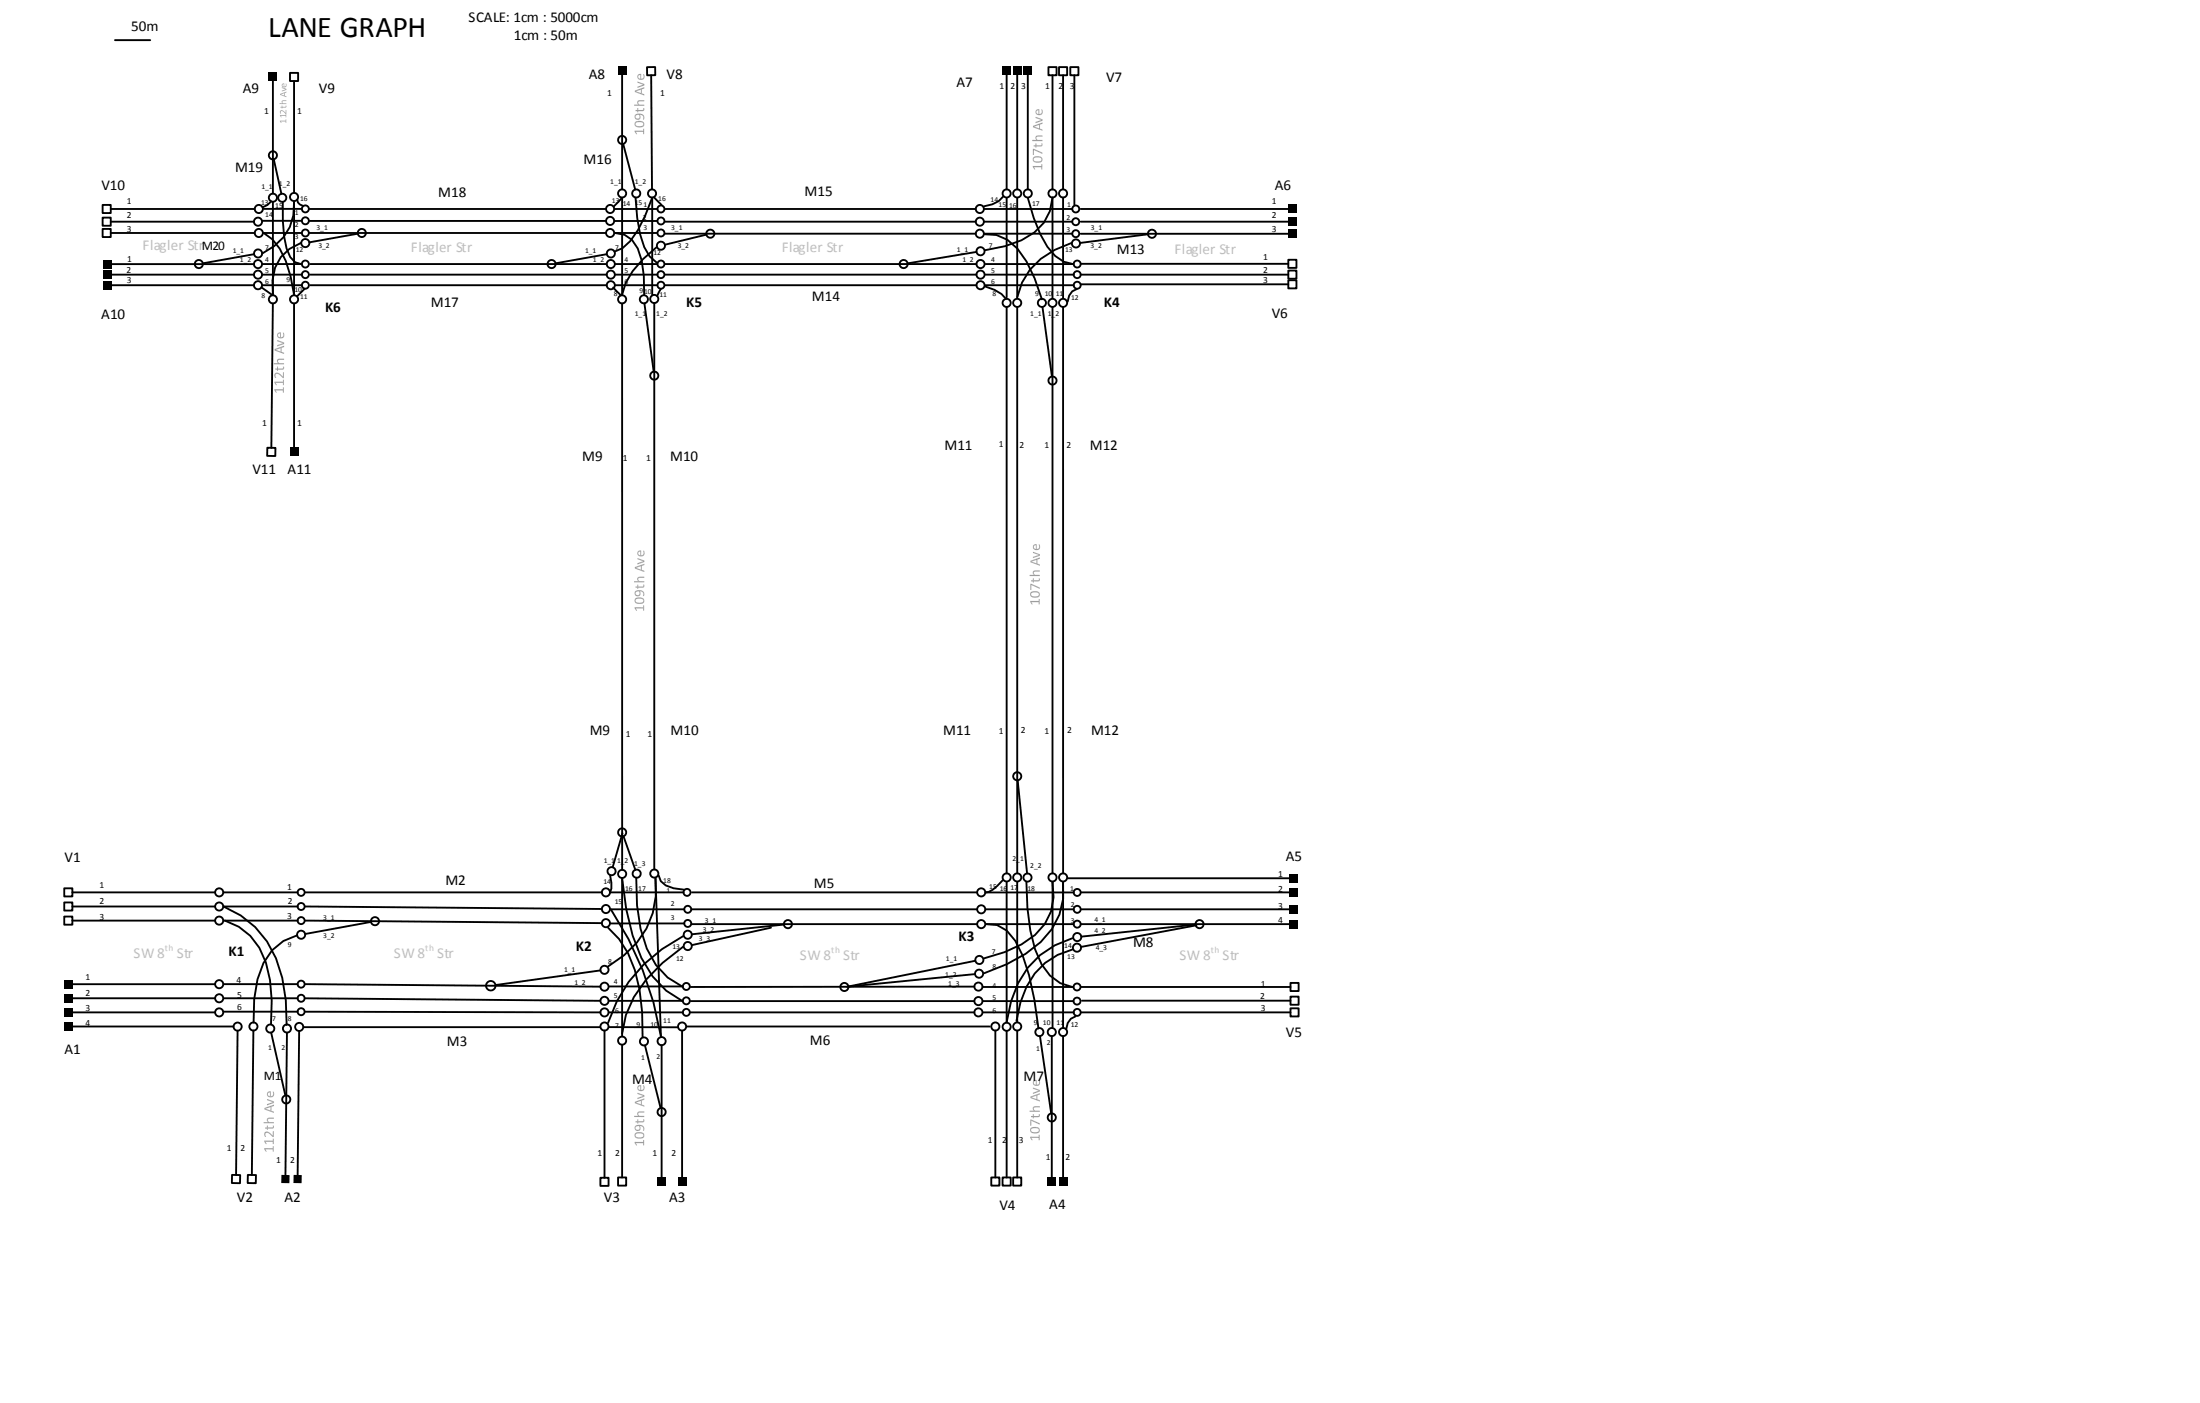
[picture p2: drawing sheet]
<svg xmlns="http://www.w3.org/2000/svg" width="309mm" height="197mm" viewBox="0 0 309 197" stroke-linecap="round" stroke-linejoin="round" font-family="sans-serif">
<path d="M16.2 5.6h4.9" fill="none" stroke="#000" stroke-width=".26"/>
<path d="M18.4 2.4h3.9v2.5h-3.9z" fill-rule="evenodd" fill="#fff"/>
<g fill="none" stroke="#000" stroke-width=".26">
<path d="M87.5 42.6v79.6M92 42.6v79.6M87.5 117.1l-1.4 4.7M87.7 117.5l1.6 4.7M9 128.8h1.2v1.1h-1.2zM9 126.8h1.2v1.1h-1.2zM9.6 138.3h20.6M10.2 129.3h20M10.2 127.4h20M31.4 138.3h10.4M31.4 129.3h10.4M31.4 127.4h10.4"/>
<path d="M31.6 129.3a8.6 8.6 0 0 1 5.8 5.9l.6 2.5 .2 2.9-.1 3.3M41.8 131.4a7.8 7.8 0 0 0-5.6 6.2l-.5 2.8v3.3M42.9 129.3l41.7 .4M42.9 127.4l41.7 .3M42.9 138.3l41.5 .3M52.2 129.5l-9.3 1.7M84.4 136.3l-14.7 2.1M85.5 130.3a13.9 13.9 0 0 1 4.4 8.7l.4 3.2v3.5M85.5 135.8a12.6 12.6 0 0 0 6.7-9.9v-2.5l.7 22.3M85.7 138.6h10.3M85.9 129.7h10.3M89.5 123.4l.1 3.8 .5 3.3 .8 2.8 1.3 2.3 1.7 1.7 2 1.3"/>
<path d="M97.2 129.8h40.2M137 138.6l-39.9 .1M137.1 136.9l-17.8 1.7M137.1 135l-18 3.6M9.6 144.2h23.2M9.6 142.2h20.6M9.6 140.3h20.6M31.4 142.1h10.4M31.5 140.3h10.3M33.4 144.8l-.2 20.3M35.6 144.8l-.2 20.3M38.1 145.1l2 8.8"/>
<path d="M40.3 145.1l-.2 20.6M42.1 144.9l-.3 20.8M42.7 144.3h41.7M42.9 142.1l41.5 .1M42.9 140.3l41.5 .3M85 144.8v20.7M85.6 142.2h10.4M85.6 144.3h9.7M85.6 140.6h10.4M87.5 146.8v18.6M90.7 146.9l2.2 8.8M93 146.8v19.2"/>
<path d="M95.9 140.6l-2.2-1.4-2-2-1.5-2.6-1.3-3.2-.9-3.7-.5-4.3v22.2M95.9 144.8v21.2M96.6 144.2h42.5M97.1 142.2h39.9M97.1 140.6h39.9M139.9 144.8v20.6M32.6 165.1h1.2l-.1 1.1h-1.1zM34.8 165.1h1.2v1.1h-1.2zM84.4 165.5h1.2v1.1h-1.2zM86.9 165.4h1.1v1.2h-1.1zM139.4 165.4h1.1v1.2h-1.1z"/>
<circle cx="87.5" cy="42.1" r=".57"/>
<circle cx="92" cy="42" r=".57"/>
<circle cx="87.5" cy="116.9" r=".57"/>
<circle cx="30.8" cy="129.3" r=".57"/>
<circle cx="30.8" cy="138.3" r=".57"/>
<circle cx="30.8" cy="127.4" r=".57"/>
<circle cx="42.3" cy="131.3" r=".57"/>
<circle cx="42.3" cy="129.3" r=".49"/>
<circle cx="42.3" cy="138.3" r=".49"/>
<circle cx="42.3" cy="127.4" r=".49"/>
<circle cx="52.7" cy="129.4" r=".57"/>
<circle cx="69" cy="138.5" r=".67"/>
<circle cx="85" cy="136.3" r=".57"/>
<circle cx="85" cy="138.6" r=".57"/>
<circle cx="85.2" cy="127.7" r=".57"/>
<circle cx="85.2" cy="129.7" r=".57"/>
<circle cx="86" cy="122.4" r=".57"/>
<circle cx="87.5" cy="122.8" r=".57"/>
<circle cx="89.5" cy="122.7" r=".57"/>
<circle cx="92" cy="122.7" r=".57"/>
<circle cx="96.5" cy="138.6" r=".49"/>
<circle cx="96.7" cy="129.7" r=".49"/>
<circle cx="118.7" cy="138.7" r=".57"/>
<circle cx="137.6" cy="138.6" r=".57"/>
<circle cx="137.7" cy="136.8" r=".57"/>
<circle cx="137.7" cy="134.9" r=".57"/>
<circle cx="138" cy="129.8" r=".57"/>
<circle cx="30.8" cy="142.2" r=".57"/>
<circle cx="30.8" cy="140.3" r=".57"/>
<circle cx="33.4" cy="144.2" r=".57"/>
<circle cx="35.6" cy="144.2" r=".57"/>
<circle cx="38" cy="144.5" r=".57"/>
<circle cx="40.2" cy="154.5" r=".57"/>
<circle cx="40.3" cy="144.5" r=".57"/>
<circle cx="42.1" cy="144.3" r=".57"/>
<circle cx="42.3" cy="142.1" r=".49"/>
<circle cx="42.3" cy="140.3" r=".49"/>
<circle cx="85" cy="144.2" r=".57"/>
<circle cx="85" cy="140.6" r=".57"/>
<circle cx="85" cy="142.2" r=".57"/>
<circle cx="87.5" cy="146.2" r=".57"/>
<circle cx="90.5" cy="146.3" r=".57"/>
<circle cx="93" cy="156.2" r=".57"/>
<circle cx="93" cy="146.3" r=".57"/>
<circle cx="95.9" cy="144.2" r=".57"/>
<circle cx="96.5" cy="140.6" r=".49"/>
<circle cx="96.5" cy="142.2" r=".49"/>
<circle cx="137.6" cy="140.6" r=".57"/>
<circle cx="137.6" cy="142.2" r=".57"/>
<circle cx="139.9" cy="144.2" r=".57"/>
</g>
<g fill="#000">
<path d="M9 137.7h1.2v1.1h-1.2z" fill-rule="evenodd"/>
<path d="M9 141.7h1.2v1.1h-1.2z" fill-rule="evenodd"/>
<path d="M9 139.7h1.2v1.1h-1.2z" fill-rule="evenodd"/>
<path d="M9 143.6h1.2v1.2h-1.2z" fill-rule="evenodd"/>
<path d="M39.6 165.1h1.1v1.1h-1.2z" fill-rule="evenodd"/>
<path d="M41.3 165.1h1.1v1.1h-1.1z" fill-rule="evenodd"/>
<path d="M92.4 165.4h1.2v1.2h-1.2z" fill-rule="evenodd"/>
<path d="M95.3 165.4h1.2v1.2h-1.2z" fill-rule="evenodd"/>
</g>
<g fill="#a5a5a5">
<path d="M37.2 161.3h1.1v-.2l.2-.1v.8h-.2v-.3h-1l.2 .3h-.1zM37.2 160.3h1.2v-.3h.1v.7h-.2l.1-.3h-1.1l.2 .3h-.1zM37.2 159.1l.5-.1 .6 .5 .1-.6h.1v.8h-.2l-.4-.3a.32 .32 0 0 0-.3-.3 .32 .32 0 0 0-.3 .4l.1 .2h-.1a.44 .44 0 0 1-.1-.6z"/>
<path d="M37.5 158.1h.2v.3h.5h.1v-.3h.1a.26 .26 0 0 1 .1 .3 .26 .26 0 0 1-.3 .2h-.5l-.1 .1-.1-.1h-.2v-.2h.2zM37.6 157.1l.2-.1h.7v.2h-.7a.23 .23 0 0 0-.2 .3 .23 .23 0 0 0 .2 .1h.7v.2h-1.4v-.2h.6l-.2-.2zM37.2 155.7l1.3-.5v.2l-.3 .1v.6l.3 .1v.1l-1.3-.4zM37.4 155.8l.6 .2v-.4zM37.5 154.4l1 .3v.2l-.9 .4-.1-.2 .8-.3-.7-.2zM37.7 153.4l.4-.1v.7a.42 .42 0 0 0 .2-.6h.1a.5 .5 0 0 1 0 .6 .5 .5 0 0 1-.6 .1 .5 .5 0 0 1-.1-.7zM37.7 153.6a.26 .26 0 0 0 0 .2 .26 .26 0 0 0 .2 .2v-.5z"/>
</g>
<g fill="none" stroke="#000" stroke-width=".26">
<path d="M38.4 10.8v16.4M40.8 10.2h1.1v1.2h-1.1zM41.3 11.4v15.7M87.5 9.9v16.7M91 9.4h1.1v1.2h-1.1zM91.5 10.6l.2 16M141.5 9.9v16.7M143 9.9v16.7M144.5 9.9v16.7M147.4 9.4h1.1v1.2h-1.1zM148 10.6v16M148.9 9.4h1.1v1.2h-1.1z"/>
<path d="M149.5 10.6v16M150.5 9.4h1.1v1.2h-1.1zM151 10.6v18.2M14.4 32.2h1.2v1.1h-1.2zM14.4 30.6h1.2v1.1h-1.2zM14.4 28.8h1.2v1.1h-1.2zM15.1 38.6h20.6M15.1 37.1h20.6M15.6 31.1h20.1M15.6 29.4h20.2M15.6 32.7h20.2M35.7 35.7l-7.2 1.3"/>
<path d="M36.9 31h5.5M36.9 38.6h5.5M36.9 37.1h5.5M37.1 29.3h5.3M38.4 28.4v13.1l-.1-2.1a5.7 5.7 0 0 1 4-5.3M38.5 22.4l1.1 4.8M39.8 28.4v2.6l.1 2.2 .4 1.7 .5 1.2 .7 .7 .8 .3M42.4 32.7h-5.3l1.2 .9 1 1.3 .9 1.8 .7 2.1 .4 2.6v-13a7.1 7.1 0 0 1-4.4 7.2M43.5 29.4h41.7M43.5 32.7h41.7M43.5 31h41.7M43.6 38.6h41.7"/>
<path d="M43.6 37.1h41.7M50.3 32.8l-6.8 1.3M85.3 35.7l-7.2 1.3M86.4 29.4h6M86.4 31h6M86.4 35.3l1.1-.4 1.1-1 1.1-1.5 1-2.1 1-2.5v13.6M86.5 38.6h5.9M86.5 37.1h5.9M87.5 27.8v13.6l.5-1.6 .9-1.7 1.5-1.7 1.9-1.7M87.6 20.2l1.7 6.4M89.4 27.8l.2 2.8 .4 2.3 .6 1.8 .7 1.3 1 .9M92.4 32.7h-5.9l1.3 .3 1.1 .7 .8 1.2 .5 1.7 .3 2.2 .1 2.6"/>
<path d="M93.5 38.6h43.8M93.5 37.1h43.8M93.5 32.8h43.7M93.5 31.1h43.7M93.5 29.4h43.7M99.3 33l-5.8 1.4M137.3 35.4l-9.7 1.6M138.3 32.8h12.4M138.3 31.1h12.4M138.3 29.4h12.4M138.4 32.9l1.7 .1 1.5 .7 1.4 1.2 1.3 1.8 1.2 2.4 1 3M138.5 35.2l2.8-.6 2.3-.8a6.8 6.8 0 0 0 4.4-6v14.1"/>
<path d="M138.5 38.6h12.5M138.5 37.1h12.5M141.5 27.8v14M143 27.8v14a9.4 9.4 0 0 1 5.3-6.7l2.4-1M144.5 27.8l.8 2.8 .9 2.3 1 1.8 1.2 1.3 1.1 .8 1.3 .3M149.5 27.8v14.1M151.9 39.9h29.2M151.9 38.6h29.2M151.9 37.1h29.2M151.9 32.8h29.8M151.9 31.1h29.8M151.9 29.4h29.8"/>
<path d="M161.4 32.9l-9.6 1.2M181.1 39.4h1.2v1.1h-1.2zM181.1 38h1.2v1.2h-1.2zM181.1 36.5h1.2v1.1h-1.2zM15.1 40.1h20.6M36.9 40.1h5.5M38.4 42.6l-.3 20.3M41.3 42.6v20.9M43.6 40.1h41.7M86.5 40.1h5.9M90.6 42.6l1.3 9.6M93.5 40.1h43.8"/>
<path d="M138.5 40.1h12.5M141.5 43.1v79.6M143 43.1v79.6M146.6 43.1l1.3 9.8M148 43.1v79.6M149.5 43.1v79.6M37.6 62.9h1.1v1.2l-1.1-.1zM143.1 109.6l1.3 13.1M9 124.8h1.2v1.1h-1.2zM10.2 125.4h20M31.4 127.4a13.4 13.4 0 0 1 8.3 10l.5 3.1 .1 3.5M31.4 125.4h10.4"/>
<path d="M42.9 125.4h41.7M85.8 123l.2 1v.8l-.2 .6h10.3M96 131.5a20.7 20.7 0 0 0-10.5 12.2M96 133l-2.9 2.3-2.3 2.3-1.7 2.5-1.1 2.5-.5 2.6M96.2 127.8h-10.3a45.2 45.2 0 0 1 7 17.8M97.2 127.8h40.2M97.3 125.4h40.1M108.4 130.3l-11.2 2.5M110.2 129.9l-12.9 1.4M138.2 138.7h12.7M138.3 136.7l3.2-1.2 2.7-1.5a10.3 10.3 0 0 0 5.3-10.1v20.5M138.5 127.8h12.5"/>
<path d="M141 123.7l-1.4 1.3-.6 .3-.5 .1h12.5M141.5 123.9v19.7a14.2 14.2 0 0 1 4.7-9.4l2.1-1.4 2.4-1M143 123.9v19.7M144.3 123.9l.1 3.7 .5 3.1 .6 2.7 .9 2.1 1.2 1.6 1.5 1 1.6 .6M148 123.9a7.8 7.8 0 0 1-4.4 8.8l-2.4 1.1-2.9 .8M148 123.9v20.4M150.2 123.4h31.6M150.7 133.4a9.9 9.9 0 0 0-7.2 7.5l-.6 2.5M151 129.8h-12.3l1.5 .2 1.3 .7 1.2 1.5 1.1 2.1 .9 2.7 .7 3.4 .6 4.1M151.9 129.8h29.9M152 138.7h29.4M152 127.8h29.8"/>
<path d="M152 125.4h29.8M168.1 129.9l-16.1 1.7M168.2 130l-16.2 3M181.4 138.1h1.2v1.1h-1.2zM138.2 140.6h12.7M138.2 142.2h12.8M141.5 144.8v20.6M143 144.8v20.6M146.2 145.6l1.6 10.8M147.9 145.6v20.4M149.5 145.6v20.4M152 142.2h29.4"/>
<path d="M152.1 140.6h29.3M181.4 141.7h1.2v1.1h-1.2zM181.4 140h1.2v1.2h-1.2zM141 165.4h1.1v1.2h-1.1zM142.4 165.4h1.2v1.2h-1.2z"/>
<circle cx="87.5" cy="19.7" r=".57"/>
<circle cx="28" cy="37.1" r=".57"/>
<circle cx="36.3" cy="31.1" r=".57"/>
<circle cx="36.3" cy="38.6" r=".57"/>
<circle cx="36.3" cy="37.1" r=".57"/>
<circle cx="36.3" cy="35.6" r=".57"/>
<circle cx="36.4" cy="32.7" r=".57"/>
<circle cx="36.4" cy="29.4" r=".57"/>
<circle cx="38.4" cy="21.8" r=".57"/>
<circle cx="38.4" cy="27.8" r=".57"/>
<circle cx="39.7" cy="27.8" r=".57"/>
<circle cx="41.3" cy="27.7" r=".57"/>
<circle cx="42.9" cy="34.2" r=".57"/>
<circle cx="42.9" cy="31" r=".49"/>
<circle cx="42.9" cy="37.1" r=".49"/>
<circle cx="42.9" cy="32.7" r=".49"/>
<circle cx="42.9" cy="38.6" r=".49"/>
<circle cx="42.9" cy="29.3" r=".49"/>
<circle cx="50.9" cy="32.7" r=".57"/>
<circle cx="77.5" cy="37.1" r=".57"/>
<circle cx="85.8" cy="31" r=".57"/>
<circle cx="85.8" cy="32.7" r=".57"/>
<circle cx="85.8" cy="29.4" r=".57"/>
<circle cx="85.9" cy="37.1" r=".57"/>
<circle cx="85.9" cy="38.6" r=".57"/>
<circle cx="85.9" cy="35.6" r=".57"/>
<circle cx="87.5" cy="27.2" r=".57"/>
<circle cx="89.4" cy="27.2" r=".57"/>
<circle cx="91.7" cy="27.2" r=".57"/>
<circle cx="92.9" cy="37.1" r=".49"/>
<circle cx="92.9" cy="32.7" r=".49"/>
<circle cx="92.9" cy="38.6" r=".49"/>
<circle cx="92.9" cy="29.4" r=".49"/>
<circle cx="92.9" cy="31" r=".49"/>
<circle cx="92.9" cy="34.5" r=".57"/>
<circle cx="99.9" cy="32.8" r=".57"/>
<circle cx="127" cy="37.1" r=".57"/>
<circle cx="137.8" cy="32.8" r=".57"/>
<circle cx="137.8" cy="31.1" r=".57"/>
<circle cx="137.8" cy="29.4" r=".57"/>
<circle cx="137.9" cy="35.3" r=".57"/>
<circle cx="137.9" cy="37.1" r=".57"/>
<circle cx="137.9" cy="38.6" r=".57"/>
<circle cx="141.5" cy="27.2" r=".57"/>
<circle cx="143" cy="27.2" r=".57"/>
<circle cx="144.5" cy="27.2" r=".57"/>
<circle cx="148" cy="27.2" r=".57"/>
<circle cx="149.5" cy="27.2" r=".57"/>
<circle cx="151.2" cy="32.8" r=".49"/>
<circle cx="151.2" cy="29.4" r=".49"/>
<circle cx="151.2" cy="31.1" r=".49"/>
<circle cx="151.3" cy="34.2" r=".57"/>
<circle cx="151.4" cy="37.1" r=".49"/>
<circle cx="151.4" cy="38.6" r=".49"/>
<circle cx="162" cy="32.8" r=".57"/>
<circle cx="36.3" cy="40.1" r=".57"/>
<circle cx="38.4" cy="42.1" r=".57"/>
<circle cx="41.3" cy="42.1" r=".57"/>
<circle cx="42.9" cy="40.1" r=".49"/>
<circle cx="85.9" cy="40.1" r=".57"/>
<circle cx="90.5" cy="42" r=".57"/>
<circle cx="92" cy="52.8" r=".57"/>
<circle cx="92.9" cy="40.1" r=".49"/>
<circle cx="137.9" cy="40.1" r=".57"/>
<circle cx="141.5" cy="42.6" r=".57"/>
<circle cx="143" cy="42.6" r=".57"/>
<circle cx="146.5" cy="42.6" r=".57"/>
<circle cx="148" cy="42.6" r=".57"/>
<circle cx="148" cy="53.5" r=".57"/>
<circle cx="149.5" cy="42.6" r=".57"/>
<circle cx="151.4" cy="40.1" r=".49"/>
<circle cx="143" cy="109.1" r=".57"/>
<circle cx="30.8" cy="125.4" r=".57"/>
<circle cx="42.3" cy="125.4" r=".49"/>
<circle cx="85.2" cy="125.4" r=".57"/>
<circle cx="96.6" cy="125.4" r=".49"/>
<circle cx="96.7" cy="131.3" r=".57"/>
<circle cx="96.7" cy="132.9" r=".57"/>
<circle cx="96.7" cy="127.8" r=".49"/>
<circle cx="110.8" cy="129.8" r=".57"/>
<circle cx="138" cy="127.8" r=".57"/>
<circle cx="138" cy="125.4" r=".57"/>
<circle cx="141.5" cy="123.3" r=".57"/>
<circle cx="143" cy="123.3" r=".57"/>
<circle cx="144.5" cy="123.3" r=".57"/>
<circle cx="148" cy="123.3" r=".57"/>
<circle cx="149.5" cy="123.3" r=".57"/>
<circle cx="151.4" cy="133.1" r=".57"/>
<circle cx="151.4" cy="138.7" r=".49"/>
<circle cx="151.4" cy="125.4" r=".49"/>
<circle cx="151.4" cy="127.8" r=".49"/>
<circle cx="151.4" cy="129.8" r=".49"/>
<circle cx="151.4" cy="131.7" r=".57"/>
<circle cx="168.6" cy="129.8" r=".57"/>
<circle cx="141.5" cy="144.3" r=".57"/>
<circle cx="143" cy="144.2" r=".57"/>
<circle cx="146.1" cy="145" r=".57"/>
<circle cx="147.9" cy="145" r=".57"/>
<circle cx="147.9" cy="157" r=".57"/>
<circle cx="149.5" cy="145" r=".57"/>
<circle cx="151.4" cy="140.7" r=".49"/>
<circle cx="151.4" cy="142.2" r=".49"/>
</g>
<g fill="#000">
<path d="M37.8 10.2h1.1v1.2h-1.1z" fill-rule="evenodd"/>
<path d="M86.9 9.3h1.1v1.2h-1.1z" fill-rule="evenodd"/>
<path d="M141 9.3h1.1v1.2h-1.1z" fill-rule="evenodd"/>
<path d="M142.4 9.3h1.2v1.2h-1.2z" fill-rule="evenodd"/>
<path d="M143.9 9.3h1.2v1.2h-1.2z" fill-rule="evenodd"/>
<path d="M14.5 38h1.1v1.2h-1.1z" fill-rule="evenodd"/>
<path d="M14.5 36.5h1.1v1.2h-1.1z" fill-rule="evenodd"/>
<path d="M181.1 30.6h1.1v1.1h-1.1z" fill-rule="evenodd"/>
<path d="M181.1 28.8h1.1v1.1h-1.1z" fill-rule="evenodd"/>
<path d="M181.1 32.3h1.2v1.1h-1.2z" fill-rule="evenodd"/>
<path d="M14.5 39.5h1.1v1.1h-1.1z" fill-rule="evenodd"/>
<path d="M40.8 62.9h1.1v1.2h-1.1z" fill-rule="evenodd"/>
<path d="M181.2 124.8h1.2v1.1h-1.2z" fill-rule="evenodd"/>
<path d="M181.2 127.2h1.2v1.1h-1.2z" fill-rule="evenodd"/>
<path d="M181.2 122.8h1.2v1.2h-1.2z" fill-rule="evenodd"/>
<path d="M181.2 129.3h1.2v1.1h-1.2z" fill-rule="evenodd"/>
<path d="M147.3 165.4h1.1v1.2h-1.1z" fill-rule="evenodd"/>
<path d="M148.9 165.4h1.1v1.2h-1.1z" fill-rule="evenodd"/>
</g>
<g fill="#a5a5a5">
<path d="M89.2 160.4h1.2v-.2h.1l.1 .7h-.2v-.3h-1l.2 .3h-.2zM89.3 159.2a.9 .9 0 0 1 1.3 .2 .56 .56 0 0 1-.3 .5 .56 .56 0 0 1-.5 .1 .47 .47 0 0 1-.5-.3 .47 .47 0 0 1 0-.5zM89.4 159.3v.1a.34 .34 0 0 0 .1 .4 .34 .34 0 0 0 .4 0 .35 .35 0 0 0 .4 0 .35 .35 0 0 0 .1-.4 .99 .99 0 0 0-1-.1zM89.3 158.2a.74 .74 0 0 1 .9-.1 .74 .74 0 0 1 .4 .7l-.2 .1a.46 .46 0 0 0-.4-.7 .43 .43 0 0 1-.1 .6 .43 .43 0 0 1-.6 0 .43 .43 0 0 1 0-.6zM89.4 158.3a.27 .27 0 0 0 .1 .4 .27 .27 0 0 0 .4-.1 .27 .27 0 0 0-.2-.4z"/>
<path d="M89.6 157.3h.1v.2h.6h.1v-.2h.1a.26 .26 0 0 1 .1 .3 .26 .26 0 0 1-.3 .1h-.6v.2l-.1-.2h-.2v-.2h.2zM89.6 156.3l.3-.2 .7 .1v.1h-.8a.23 .23 0 0 0-.1 .3 .23 .23 0 0 0 .2 .2h.7v.1h-1.5l.1-.1h.5l-.1-.3zM89.3 154.8l1.3-.5v.2l-.4 .1v.6l.4 .1v.2l-1.3-.5zM89.4 154.9l.7 .2v-.4zM89.6 153.5l1 .4v.2l-1 .3v-.2l.8-.2-.8-.3zM89.7 152.5h.4v.6a.42 .42 0 0 0 .3-.6h.1a.5 .5 0 0 1 0 .7 .5 .5 0 0 1-.7 0 .5 .5 0 0 1-.1-.7zM89.8 152.7a.26 .26 0 0 0 0 .3 .26 .26 0 0 0 .2 .1v-.5z"/>
<path d="M144.8 159.7h1.2v-.2l.1-.1 .1 .8h-.2v-.3h-1l.2 .3h-.1zM144.9 158.5a.9 .9 0 0 1 1.3 .2 .56 .56 0 0 1-.8 .5 .47 .47 0 0 1-.5-.2 .47 .47 0 0 1 0-.5zM145 158.6v.1a.34 .34 0 0 0 .1 .3 .34 .34 0 0 0 .4 .1 .35 .35 0 0 0 .4-.1 .35 .35 0 0 0 .1-.3 .99 .99 0 0 0-1-.1zM144.9 157.3l1.3 .5v.2l-1.2-.5v.6h-.1z"/>
<path d="M145.2 156.5h.1v.3h.6l.1-.1v-.2h.1a.25 .25 0 0 1 .1 .3 .25 .25 0 0 1-.3 .2h-.6v.1h-.1v-.1l-.3-.1 .1-.1h.2zM145.3 155.5l.2-.1 .7 .1v.1h-.8a.23 .23 0 0 0-.1 .2 .23 .23 0 0 0 .2 .2h.7v.2h-1.4v-.2h.5l-.1-.2zM144.9 154.1l1.3-.5v.2l-.4 .1v.6l.4 .1v.1l-1.3-.4zM145 154.2l.7 .2v-.5zM145.2 152.8l1 .3v.2l-1 .4v-.2l.8-.3-.8-.2zM145.3 151.9l.4-.2 .1 .7a.42 .42 0 0 0 .2-.6h.1a.51 .51 0 0 1-.3 .8 .51 .51 0 0 1-.5-.7zM145.4 151.9a.26 .26 0 0 0 0 .3 .26 .26 0 0 0 .2 .2v-.5z"/>
<path d="M144.8 84.4h1.2v-.2h.2v.7h-.2v-.3h-1l.2 .3h-.1l-.3-.3zM144.9 83.2a.91 .91 0 0 1 1.3 .2 .56 .56 0 0 1-.8 .6 .47 .47 0 0 1-.5-.3 .47 .47 0 0 1 0-.5zM145 83.3v.1a.34 .34 0 0 0 .1 .4 .34 .34 0 0 0 .4 0 .35 .35 0 0 0 .4 0 .35 .35 0 0 0 .1-.4 .99 .99 0 0 0-1-.1zM144.9 82l1.3 .5v.2l-1.2-.5v.6l-.1 .1z"/>
<path d="M145.2 81.3h.1v.2h.6h.1v-.2h.1a.26 .26 0 0 1 .1 .3 .26 .26 0 0 1-.3 .1h-.6v.1h-.1v-.1h-.2l-.1-.1 .1-.1h.2zM145.3 80.3l.2-.2 .7 .1v.1h-.8a.23 .23 0 0 0-.1 .3 .23 .23 0 0 0 .2 .2h.7v.1h-1.4v-.1h.5l-.1-.3zM144.9 78.8l1.3-.5v.2l-.3 .1-.1 .6 .4 .1v.2l-1.3-.5zM145 78.9l.7 .2v-.4zM145.2 77.5l1 .4v.2l-1 .3v-.2l.8-.2-.8-.3zM145.3 76.5h.4l.1 .6a.42 .42 0 0 0 .2-.6h.1a.5 .5 0 0 1 0 .7 .5 .5 0 0 1-.7 0 .5 .5 0 0 1-.1-.7zM145.4 76.7a.26 .26 0 0 0 0 .3 .26 .26 0 0 0 .2 .1v-.5z"/>
<path d="M145.2 23.3h1.2v-.2h.1v.7h-.1v-.3h-1l.1 .3h-.1zM145.3 22.1a.91 .91 0 0 1 1.3 .2 .56 .56 0 0 1-.9 .6 .47 .47 0 0 1-.5-.3 .47 .47 0 0 1 .1-.5zM145.4 22.2v.1a.34 .34 0 0 0 .1 .4 .34 .34 0 0 0 .4 0 .35 .35 0 0 0 .4 0 .35 .35 0 0 0 .1-.4 .99 .99 0 0 0-1-.1zM145.2 20.9l1.3 .5v.2l-1.1-.5v.6l-.2 .1z"/>
<path d="M145.6 20.1l.1 .1v.2h.5h.2v-.2l.1-.1a.26 .26 0 0 1 0 .4 .26 .26 0 0 1-.2 .1h-.6v.1h-.1v-.1h-.3v-.1v-.1h.3zM145.6 19.1l.3-.1 .7 .1-.1 .1h-.7a.23 .23 0 0 0-.1 .3 .23 .23 0 0 0 .2 .2h.6l.1 .1h-1.5v-.1h.6l-.1-.3zM145.3 17.7l1.3-.5v.2l-.4 .1v.6l.4 .1v.1l-1.3-.4zM145.4 17.8l.7 .2v-.4zM145.6 16.4l1 .4v.2l-1 .3v-.2l.8-.2-.8-.3zM145.7 15.4h.4v.6a.45 .45 0 0 0 .3-.6h.1a.5 .5 0 0 1 0 .7 .5 .5 0 0 1-.7 0 .5 .5 0 0 1-.1-.7zM145.8 15.6a.26 .26 0 0 0-.1 .3 .26 .26 0 0 0 .3 .1v-.5z"/>
<path d="M89.2 85.3h1.2v-.2l.1-.1 .1 .8h-.2v-.3h-1l.2 .3h-.2zM89.3 84.1a.9 .9 0 0 1 1.3 .2 .56 .56 0 0 1-.8 .6 .47 .47 0 0 1-.5-.3 .47 .47 0 0 1 0-.5zM89.4 84.2v.1a.34 .34 0 0 0 .1 .4 .34 .34 0 0 0 .4 0 .35 .35 0 0 0 .4 0 .35 .35 0 0 0 .1-.4 .99 .99 0 0 0-1-.1zM89.3 83a.75 .75 0 0 1 .9-.1 .75 .75 0 0 1 .4 .7l-.2 .1a.46 .46 0 0 0-.4-.6 .43 .43 0 0 1-.1 .6 .43 .43 0 0 1-.6-.1 .43 .43 0 0 1 0-.6zM89.4 83.2a.27 .27 0 0 0 .1 .4 .27 .27 0 0 0 .4-.1 .27 .27 0 0 0-.2-.4z"/>
<path d="M89.6 82.1h.1v.3h.6h.1v-.2l.1-.1a.26 .26 0 0 1 .1 .3 .26 .26 0 0 1-.3 .2h-.6v.1h-.1v-.1h-.2l-.1-.1 .1-.1h.2zM89.6 81.1l.3-.1h.7v.2h-.8a.23 .23 0 0 0-.1 .3 .23 .23 0 0 0 .2 .2h.7v.1h-1.5l.1-.2 .5 .1-.1-.3zM89.3 79.7l1.3-.5v.2l-.4 .1v.6l.4 .1v.1l-1.3-.4zM89.4 79.8l.7 .2v-.4zM89.6 78.4l1 .3v.2l-1 .4v-.2l.8-.3-.8-.2zM89.7 77.4l.4-.1v.7a.42 .42 0 0 0 .3-.6h.1a.5 .5 0 0 1 0 .6 .5 .5 0 0 1-.7 .1 .5 .5 0 0 1-.1-.7zM89.8 77.6a.26 .26 0 0 0 0 .3 .26 .26 0 0 0 .2 .1v-.5z"/>
<path d="M89.2 18.4h1.2v-.3h.1l.1 .7h-.2v-.3h-1l.2 .3-.2 .1zM89.3 17.1a.91 .91 0 0 1 1.3 .2 .56 .56 0 0 1-.8 .6 .47 .47 0 0 1-.5-.2 .47 .47 0 0 1 0-.6zM89.4 17.3a.34 .34 0 0 0 .1 .4 .34 .34 0 0 0 .4 0 .35 .35 0 0 0 .4 0 .35 .35 0 0 0 .1-.4 .99 .99 0 0 0-1 0zM89.3 16.1a.73 .73 0 0 1 .9-.1 .73 .73 0 0 1 .4 .7l-.2 .1a.46 .46 0 0 0-.4-.7 .43 .43 0 0 1-.1 .6 .43 .43 0 0 1-.6 0 .43 .43 0 0 1 0-.6zM89.4 16.2a.27 .27 0 0 0 .1 .4 .27 .27 0 0 0 .4-.1 .27 .27 0 0 0-.2-.4z"/>
<path d="M89.6 15.2h.1v.3h.6l.1-.1v-.2h.1a.26 .26 0 0 1 .1 .3 .26 .26 0 0 1-.3 .1h-.6v.2l-.1-.2h-.2v-.1h.2zM89.6 14.2l.3-.1h.7v.1l-.8 .1a.23 .23 0 0 0-.1 .2 .23 .23 0 0 0 .2 .2h.7v.1h-1.5l.1-.1h.5l-.1-.2zM89.3 12.7l1.3-.4v.1l-.4 .2v.5l.4 .1v.2l-1.3-.5zM89.4 12.8l.7 .3v-.5zM89.6 11.5l1 .3v.2l-1 .3v-.1l.8-.3-.8-.3zM89.7 10.5l.4-.1v.7a.42 .42 0 0 0 .3-.7h.1a.5 .5 0 0 1 0 .7 .5 .5 0 0 1-.7 0 .5 .5 0 0 1-.1-.6zM89.8 10.6a.26 .26 0 0 0 0 .3 .26 .26 0 0 0 .2 .1v-.5z"/>
<path d="M38.6 54.7h1.2v-.3h.1v.7l-.1 .1v-.3h-1l.1 .2-.1 .1zM38.6 53.6h1.2v-.2h.1v.7h-.1v-.3h-1l.1 .3h-.1zM38.7 52.4h.4l.7 .5v-.6h.1v.8h-.1l-.4-.4a.33 .33 0 0 0-.4-.2 .33 .33 0 0 0-.3 .3l.1 .3h-.1a.46 .46 0 0 1 0-.7z"/>
<path d="M39 51.5h.1v.3h.5l.2-.1v-.2h.1a.26 .26 0 0 1 0 .3 .26 .26 0 0 1-.3 .1h-.5v.2h-.1l-.1-.2h-.2v-.1h.2zM39 50.5l.3-.1h.6v.2h-.7a.23 .23 0 0 0-.1 .2 .23 .23 0 0 0 .2 .2h.6v.2h-1.4v-.2h.6l-.2-.2zM38.6 49l1.3-.4v.2l-.3 .1v.5l.3 .2v.1l-1.3-.4zM38.8 49.2l.6 .2 .1-.5zM39 47.8l.9 .3v.2l-.9 .4v-.2l.8-.3-.8-.2zM39.1 46.8l.4-.1v.7a.42 .42 0 0 0 .3-.7h.1a.5 .5 0 0 1 0 .7 .5 .5 0 0 1-.7 .1 .5 .5 0 0 1-.1-.7zM39.2 46.9a.26 .26 0 0 0-.1 .3 .26 .26 0 0 0 .3 .2v-.5z"/>
<path d="M39.4 17h.8v-.2v.5v-.2h-.7l.1 .2h-.1zM39.4 16.2h.8v-.2v.5v-.2h-.7l.1 .2h-.1zM39.4 15.5h.3l.5 .4v-.4v.5l-.3-.2a.25 .25 0 0 0-.2-.2 .25 .25 0 0 0-.2 .2v.2l-.1-.2z"/>
<path d="M39.6 14.8l.1 .2h.3l.2-.2 .1 .2-.6 .1-.1 .1v-.1h-.2l.2-.1zM39.6 14.2l.7-.1v.1h-.5l-.1 .1 .1 .2h.4l.1 .1h-1v-.1h.4l-.1-.1zM39.4 13.2l.9-.3v.1l-.3 .1v.4h.3v.1l-.9-.3zM39.5 13.3l.4 .1v-.3zM39.6 12.3l.7 .2v.1l-.7 .2v-.1l.6-.1-.6-.2zM39.7 11.8l.3-.1v.5a.28 .28 0 0 0 .2-.5 .33 .33 0 0 1 0 .5 .33 .33 0 0 1-.4 0 .33 .33 0 0 1-.1-.4zM39.7 11.9v.2l.2 .1v-.4z"/>
</g>
<g fill="none" stroke="#000" stroke-width=".26">
<path d="M38.1 28.3l-.5 .5-.7 .3M41.8 28.1l.1 .4 .3 .2 .4 .2M87.5 27.8l-1.2 1.2M92 27.8l1 1M141 27.7l-.6 .6-.9 .4-1.2 .3M36.7 40.4l1.5 1M42.9 40.5l-1.1 1.1M86.2 40.4l1.1 1.1M92.9 40.6l-.5 1M138.5 40.2l1.3 .5 1 .6 .6 .7M151.4 40.6l-.7 .3-.4 .6-.2 .9M92.6 123l.3 .8 .7 .6 1.1 .4 1.5 .2"/>
<path d="M151.2 142.8l-.7 .3-.4 .6-.2 .9"/>
</g>
<text font-size="4.2" x="37.7" y="5.2">LANE GRAPH</text>
<g font-size="2.1">
<text x="18.4" y="4.3">50m</text>
<text x="65.9" y="3.1">SCALE: 1cm : 5000cm</text>
<text x="72.2" y="5.6">1cm : 50m</text>
<text x="82.8" y="11">A8</text>
<text x="93.7" y="11.2">V8</text>
<text x="155.5" y="11.6">V7</text>
<text x="34.1" y="13">A9</text>
<text x="44.8" y="13">V9</text>
<text x="134.5" y="12.2">A7</text>
<text x="82.1" y="23">M16</text>
<text x="14.3" y="26.7">V10</text>
<text x="33.1" y="24.1">M19</text>
<text x="61.6" y="27.7">M18</text>
<text x="113.1" y="27.5">M15</text>
<text x="179.2" y="26.7">A6</text>
<text x="157" y="35.7">M13</text>
<text x="14.2" y="44.9">A10</text>
<text x="45.7" y="43.8">K6</text>
<text x="60.6" y="43.2">M17</text>
<text x="96.5" y="43.2">K5</text>
<text x="114.2" y="42.3">M14</text>
<text x="155.2" y="43.2">K4</text>
<text x="178.8" y="44.6">V6</text>
<text x="81.9" y="64.8">M9</text>
<text x="94.2" y="64.8">M10</text>
<text x="132.8" y="63.2">M11</text>
<text x="153.2" y="63.2">M12</text>
<text x="35.5" y="66.6">V11</text>
<text x="40.4" y="66.6">A11</text>
<text x="82.9" y="103.3">M9</text>
<text x="94.3" y="103.3">M10</text>
<text x="132.6" y="103.3">M11</text>
<text x="153.4" y="103.3">M12</text>
<text x="9.1" y="121.1">V1</text>
<text x="62.6" y="124.4">M2</text>
<text x="114.4" y="124.7">M5</text>
<text x="180.8" y="121">A5</text>
<text x="32.1" y="134.3">K1</text>
<text x="81" y="133.7">K2</text>
<text x="134.8" y="132.2">K3</text>
<text x="159.3" y="133.1">M8</text>
<text x="9.1" y="148.1">A1</text>
<text x="62.8" y="146.9">M3</text>
<text x="113.9" y="146.8">M6</text>
<text x="180.8" y="145.6">V5</text>
<text x="88.9" y="152.3">M4</text>
<text x="143.9" y="151.8">M7</text>
<text x="33.3" y="168.9">V2</text>
<text x="40" y="168.9">A2</text>
<text x="84.9" y="168.9">V3</text>
<text x="94.1" y="168.9">A3</text>
<text x="140.5" y="169.9">V4</text>
<text x="147.5" y="169.8">A4</text>
</g>
<g font-size="2.1" fill="#bfbfbf">
<text x="20.1" y="35.2">Flagler Str</text>
<text x="57.8" y="35.4">Flagler Str</text>
<text x="109.9" y="35.4">Flagler Str</text>
<text x="165.1" y="35.7">Flagler Str</text>
<text x="18.8" y="134.6">SW 8</text>
<text x="24.8" y="134.6">Str</text>
<text x="55.4" y="134.6">SW 8</text>
<text x="61.4" y="134.6">Str</text>
<text x="112.5" y="134.9">SW 8</text>
<text x="118.5" y="134.9">Str</text>
<text x="165.8" y="134.9">SW 8</text>
<text x="171.9" y="134.9">Str</text>
</g>
<g font-size="1.9">
<text x="28.4" y="35.1">M20</text>
<text x="37.1" y="151.7">M1</text>
</g>
<g font-size="1.3">
<text x="37.1" y="16">1</text>
<text x="41.8" y="16">1</text>
<text x="85.4" y="13.5">1</text>
<text x="92.8" y="13.5">1</text>
<text x="140.5" y="12.5">1</text>
<text x="142.1" y="12.5">2</text>
<text x="143.6" y="12.5">3</text>
<text x="147" y="12.5">1</text>
<text x="148.8" y="12.5">2</text>
<text x="150.4" y="12.5">3</text>
<text x="17.8" y="28.6">1</text>
<text x="178.8" y="28.6">1</text>
<text x="17.8" y="30.6">2</text>
<text x="17.8" y="32.6">3</text>
<text x="178.8" y="30.6">2</text>
<text x="178.8" y="32.6">3</text>
<text x="17.8" y="38.3">2</text>
<text x="17.8" y="39.8">3</text>
<text x="17.9" y="36.8">1</text>
<text x="177.6" y="36.6">1</text>
<text x="177.6" y="38.3">2</text>
<text x="177.6" y="39.7">3</text>
<text x="36.8" y="59.8">1</text>
<text x="41.8" y="59.8">1</text>
<text x="87.6" y="64.8">1</text>
<text x="90.8" y="64.8">1</text>
<text x="140.4" y="62.9">1</text>
<text x="143.3" y="62.9">2</text>
<text x="146.8" y="63">1</text>
<text x="150" y="63">2</text>
<text x="88" y="103.5">1</text>
<text x="91.1" y="103.5">1</text>
<text x="140.4" y="103.1">1</text>
<text x="143.5" y="103">2</text>
<text x="146.9" y="103.1">1</text>
<text x="150" y="103">2</text>
<text x="14" y="124.7">1</text>
<text x="40.4" y="125">1</text>
<text x="179.7" y="123.2">1</text>
<text x="179.7" y="125.3">2</text>
<text x="14" y="127">2</text>
<text x="14" y="129.2">3</text>
<text x="40.4" y="129">3</text>
<text x="40.4" y="127">2</text>
<text x="179.7" y="127.7">3</text>
<text x="179.7" y="129.7">4</text>
<text x="12" y="137.6">1</text>
<text x="12" y="139.9">2</text>
<text x="12" y="142.1">3</text>
<text x="33.3" y="138.1">4</text>
<text x="33.3" y="140.2">5</text>
<text x="33.3" y="141.9">6</text>
<text x="177.1" y="140.4">2</text>
<text x="177.3" y="138.6">1</text>
<text x="177.3" y="142.1">3</text>
<text x="12" y="144.1">4</text>
<text x="31.9" y="161.7">1</text>
<text x="33.8" y="161.7">2</text>
<text x="138.9" y="160.6">1</text>
<text x="140.9" y="160.6">2</text>
<text x="143.3" y="160.6">3</text>
<text x="38.8" y="163.5">1</text>
<text x="40.8" y="163.5">2</text>
<text x="84" y="162.5">1</text>
<text x="86.5" y="162.5">2</text>
<text x="91.7" y="162.5">1</text>
<text x="94.4" y="162.5">2</text>
<text x="147" y="163">1</text>
<text x="149.8" y="163">2</text>
</g>
<g font-size="1.3" fill="#bfbfbf">
<text x="23.2" y="133.6">th</text>
<text x="59.8" y="133.6">th</text>
<text x="116.9" y="133.9">th</text>
<text x="170.2" y="133.9">th</text>
</g>
<g font-size="1.1">
<text x="36.7" y="28.7">13</text>
<text x="36.7" y="26.6">1_1</text>
<text x="38.7" y="29.2">15</text>
<text x="39.2" y="26.1">1_2</text>
<text x="42.2" y="28.2">16</text>
<text x="85.8" y="25.8">1_1</text>
<text x="86" y="28.5">13</text>
<text x="87.5" y="29">14</text>
<text x="89.3" y="25.8">1_2</text>
<text x="89.3" y="28.7">15</text>
<text x="90.5" y="29.1">1</text>
<text x="92.5" y="28.2">16</text>
<text x="139.3" y="28.3">14</text>
<text x="140.4" y="29.1">15</text>
<text x="141.9" y="29.2">16</text>
<text x="145.1" y="28.9">17</text>
<text x="150" y="29.1">1</text>
<text x="32.7" y="35.6">1_1</text>
<text x="37.3" y="35.1">7</text>
<text x="37.3" y="30.5">14</text>
<text x="41.5" y="30.2">1</text>
<text x="41.5" y="31.9">2</text>
<text x="41.5" y="33.6">3</text>
<text x="41.6" y="35.4">12</text>
<text x="44.5" y="32.4">3_1</text>
<text x="44.8" y="34.9">3_2</text>
<text x="82.3" y="35.6">1_1</text>
<text x="86.5" y="35.1">7</text>
<text x="90.4" y="30.9">2</text>
<text x="90.5" y="32.4">3</text>
<text x="91.9" y="35.9">12</text>
<text x="94.4" y="32.4">3_1</text>
<text x="95.3" y="34.9">3_2</text>
<text x="134.5" y="35.4">1_1</text>
<text x="139" y="34.9">7</text>
<text x="149.7" y="35.3">13</text>
<text x="149.9" y="32.6">3</text>
<text x="149.9" y="30.9">2</text>
<text x="153.3" y="34.9">3_2</text>
<text x="153.4" y="32.4">3_1</text>
<text x="33.7" y="36.9">1_2</text>
<text x="36.8" y="41.9">8</text>
<text x="37.3" y="36.9">4</text>
<text x="37.3" y="38.4">5</text>
<text x="37.3" y="39.9">6</text>
<text x="40.3" y="39.6">9</text>
<text x="41.4" y="41">10</text>
<text x="42.2" y="42">11</text>
<text x="83.4" y="36.9">1_2</text>
<text x="86.3" y="41.6">8</text>
<text x="87.8" y="36.9">4</text>
<text x="87.8" y="38.4">5</text>
<text x="87.8" y="39.9">6</text>
<text x="89.9" y="41.1">910</text>
<text x="92.7" y="41.8">11</text>
<text x="135.3" y="36.9">1_2</text>
<text x="139.3" y="38.4">5</text>
<text x="139.3" y="36.9">4</text>
<text x="139.3" y="39.9">6</text>
<text x="139.5" y="41.6">8</text>
<text x="145.5" y="41.6">9</text>
<text x="146.9" y="41.6">10</text>
<text x="148.4" y="41.5">11</text>
<text x="89.3" y="44.4">1_1</text>
<text x="92.3" y="44.4">1_2</text>
<text x="144.8" y="44.4">1_1</text>
<text x="147.3" y="44.4">1_2</text>
<text x="150.6" y="42.1">12</text>
<text x="84.8" y="124.3">14</text>
<text x="84.9" y="121.2">1_1</text>
<text x="86.8" y="121.3">1_2</text>
<text x="87.9" y="125.2">16</text>
<text x="89.2" y="121.6">1_3</text>
<text x="89.7" y="125.2">17</text>
<text x="93.2" y="124.1">18</text>
<text x="93.7" y="125.4">1</text>
<text x="139.1" y="124.9">15</text>
<text x="140.5" y="125.2">16</text>
<text x="142" y="125">17</text>
<text x="142.3" y="121">2_1</text>
<text x="144.4" y="125.2">18</text>
<text x="144.8" y="122">2_2</text>
<text x="150.5" y="125.2">1</text>
<text x="45.5" y="129.2">3_1</text>
<text x="45.5" y="131.7">3_2</text>
<text x="86.4" y="126.9">15</text>
<text x="94.3" y="127.2">2</text>
<text x="94.3" y="129.2">3</text>
<text x="98.8" y="130.9">3_2</text>
<text x="99.1" y="129.7">3_1</text>
<text x="150.5" y="127.5">2</text>
<text x="150.5" y="129.7">3</text>
<text x="153.9" y="129.5">4_1</text>
<text x="153.9" y="131">4_2</text>
<text x="40.4" y="133">9</text>
<text x="79.3" y="136.5">1_1</text>
<text x="85.5" y="135.5">8</text>
<text x="94.5" y="133.3">13</text>
<text x="95" y="135">12</text>
<text x="98.3" y="132.2">3_3</text>
<text x="132.9" y="137.3">1_2</text>
<text x="133" y="135">1_1</text>
<text x="139.4" y="134">7</text>
<text x="139.5" y="136.2">8</text>
<text x="149.6" y="133.2">14</text>
<text x="150.1" y="134.8">13</text>
<text x="154" y="133.5">4_3</text>
<text x="38.3" y="143.5">7</text>
<text x="40.4" y="143.5">8</text>
<text x="80.8" y="138.4">1_2</text>
<text x="86.3" y="138.2">4</text>
<text x="86.3" y="140.2">5</text>
<text x="86.5" y="142.3">6</text>
<text x="93.2" y="143.8">11</text>
<text x="133.3" y="138.5">1_3</text>
<text x="139.5" y="138.8">4</text>
<text x="139.5" y="140.5">5</text>
<text x="139.5" y="142.3">6</text>
<text x="37.7" y="147.5">1</text>
<text x="39.6" y="147.5">2</text>
<text x="86.5" y="144.4">7</text>
<text x="89.5" y="144.3">9</text>
<text x="90.1" y="148.9">1</text>
<text x="91.4" y="144.3">10</text>
<text x="92.3" y="148.8">2</text>
<text x="145.4" y="144">9</text>
<text x="145.7" y="147.7">1</text>
<text x="146.6" y="144">10</text>
<text x="147.2" y="146.9">2</text>
<text x="148.6" y="144">11</text>
<text x="150.5" y="144.3">12</text>
</g>
</svg>
